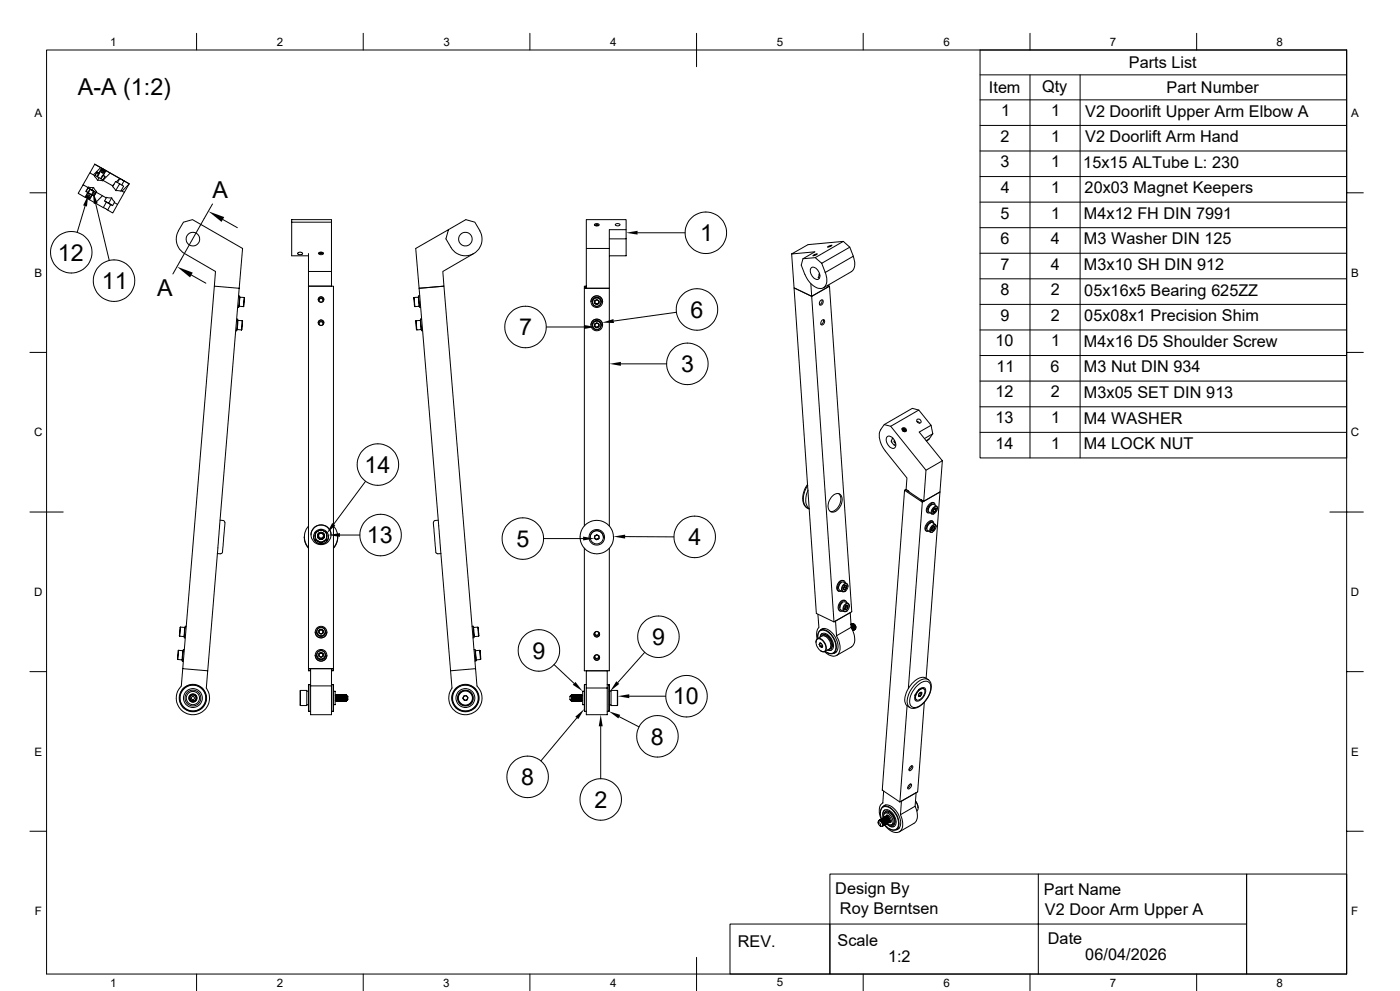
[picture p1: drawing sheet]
<svg xmlns="http://www.w3.org/2000/svg" width="420mm" height="297mm" viewBox="0 0 420 297" stroke-linecap="round" stroke-linejoin="round" font-family="sans-serif">
<g fill="none" stroke="#000" stroke-width=".3">
<path d="M14 15h390v276.9h-390zM59 10v5M109 10v5M159 10v5M209 10v10M259 10v5M309 10v5M359 10v5M404 15h-110v122.2h110M294 22.4h110M294 29.9h110M294 37.6h110"/>
<path d="M309 22.4v114.8M324 22.4v114.8M9 57.8h5M24.9 55.4l1.5 .8-.6 1.2 2.4 1.4 .7-1.2 3 1.7-.5 .9 .5 .4-.9 1.6-4.2-2.3 .8-1.4-1.3-.7-.8 1.3-2-1.1zM25 55.4l-.2 .3M25.5 59.1l1.3 .8M25.8 57.4h.1M26 59h.1M26 59l.4 .2M26 59l.7 .4M26.4 59.2l.3 .2M26.4 56.3l.7 .4-.6 1.1-.7-.4z"/>
<path d="M26.4 56.3l2.4 1.4M26.5 56.1l-.1 .1M26.5 56l1.5 .2-.4 .8M26.7 59.4h.1M26.7 58.5l-.3 .7M26.9 56.8l.2-.1 1.1 .8-1.1 1.9-.3 .1-.1-.1 .4-.7-.7-.4-.4 .7-.2-.3zM26.9 58l-.1 .1M27 51.8l-2.1 3.6M27.1 56.7l1 .6zM27.9 57.5l.6 .6M28.1 57.3l.7 .4-.6 1-.7-.4zM28.1 56.2l.9 1.2"/>
<path d="M28.2 58.7v.1M28.4 49.2l10.3 5.9M28.4 49.2h.1M28.4 49.2l2.1 1.2-.8 1.5-.6-.4-.7 1.2-1.4-.9zM28.4 52.7l-.1 .1 1 1.2M29 57.4l-.1 .2M29.1 51.6l.4 .9M29.1 51.5l.7 .4-.5 1.1-.8-.4zM29.3 53h.1M29.7 51.9h.1M29.7 53.3l-.4 .7M30.2 53.5v.1"/>
<path d="M30.2 50.2l-2.2 2.2M30.3 51.6l.6 .3M30.3 50.9h.3l-.3 .7 .6 .3 .4-.6 .2 .2-1.1 2-1.2-.7zM30.5 50.8l.9 .6M30.5 50.4l1.2 .7M30.6 50.9h.1M30.6 50.9l.3 .2M30.6 50.9l.7 .4M30.7 58.7l-2.1 2.1M30.8 52.5l.7 .4-.6 1-.7-.3zM30.9 54.1h-1.6M30.9 51.1l.4 .2"/>
<path d="M30.9 51.1l-.3 .6M30.9 52.6h.1M31.3 51.3h.1M31.7 51.1l4.2 2.4-.7 1.2-.5-.3-.8 1.4-3-1.7 .6-1.2-.6-.3zM31.9 59.3l.1-.2 1.5 .2-.9 1.6 1.2 .7M33.1 51.9l-2.2 2.1M33.5 59.3l.9 1.2M33.9 55.8l-.1 .1M34.2 55.2l-.5 .5M34.8 57.1l1.5 .1M35.2 54.7l1.3 .8M35.9 55.1l-1.2 2-.9-1.2"/>
<path d="M37.2 54.2l-1.3-.7-1 1M37.2 54.2l1.5 .9-1.4 2.6-1-.5 .8-1.4-.6-.3zM37.3 57.7l-2 3.6M38.7 55.2l-2.1 2.1M294 45.3h110M294 52.9h110M404 57.8h5M25.5 61.7l-2.3 7.9M28.7 61l4.1 17M31 62.2l1.3 .7M31.4 60.2l1.2 .7M31.9 60.6l1.3 .7"/>
<path d="M33.2 61.3l.6 .3 .5-.9 1 .6-1.5 2.5-1.5-.9zM34.4 60.5l-.1 .2M53.5 69.2l1.5-2.6 2.7-.8 15.1 8.7-1 11.9M53.6 69.2a5 5 0 0 0 1.8 6.8l9.2 5.4-.3 4.4M63.8 61.1l-11.9 21M66.8 65.8l4.4 2.4M87.5 66.6h11.9M89.4 75.8l.9-.2 .4 .2 .1 .3-1.1 .2-.4-.1zM92.5 76v9.8h6.9v-20h-11.9v10.9h5M95.5 76l.7-.4 .8 .3a.83 .83 0 0 1-1.4 .1M95.7 75.8l.1 .1M95.7 75.8h.1"/>
<path d="M95.8 75.7l.3 .2 .8-.2M95.9 75.6v.2zM95.9 75.8l.4 .1M96.3 75.6v.3M96.7 75.6l-.3 .3-.5-.1M96.7 75.6l-.4 .3M96.9 75.8l-.1 .1M96.9 75.8h.1M134.5 68.8l5.2-3 2.8 .8 1.5 2.6M143.9 69.2a5 5 0 0 1-1.8 6.8 5 5 0 0 1-6.8-1.8l-1.5-2.6 .7-2.8-9.8 5.7 1 11.9 7.5-.6-.4-4.4 9.3-5.4M175.9 74.5h6.9M178.4 67.2a.84 .84 0 0 1 1.3 .3 .84 .84 0 0 1-1.3-.3z"/>
<path d="M178.5 67.6l.4-.2 .7 .2M178.6 67.5l-.2 .1M178.6 67.5v.1M179 67.4v.3M179 67.4l-.4 .2M179 67.4l.4 .1M179.4 67.5l-.4-.1-.4 .2M179.4 67.5l.1 .1M179.4 67.5v.1M179.5 67.5l.1 .1M182.8 71.6h5M184.6 67.2a.84 .84 0 0 1 1.4 .3 .84 .84 0 0 1-1.4-.3z"/>
<path d="M187.8 71.6v-2.8h-5v5.7M187.8 68.8v-3h-11.9v20.6h6.9v-11.9M187.8 71.6v5.1h-5M191.3 69.8h14.2M237.5 76.1l4.9-2.8 10.6-1 1.9 1.8 1.1 2.7M237.5 76.1l6.9-.6-3.5 2.1-.5 1.9 1 2.7M237.5 76.1l.7 10.2 5.3 2.5-.3-3.8M243.9 76.6l1.3-.5zM248.3 74l1.3-.5zM253 72.3l-8.4 4.9-3.7 .4M254.9 74.1l-8.4 4.8M255.9 76.8a4.4 4.4 0 0 1-.2 4.4l-.3 .2"/>
<path d="M256 76.8l-8.4 4.9-1.1-2.8-1.9-1.7M294 60.6h110M294 68.2h110M294 75.9h110M57.4 82.4l4.4 2.5M71 95.6h.3l-.3 3.5h-.3M71.1 98.6l.1 .2M71.2 98.8l1.2 .1M71.4 96l1.4 .3-.4 2.6M71.4 96l-.2 2.8M71.4 96l-.1 .1M71.6 88.6l.3 .1-.3 3.4h-.3"/>
<path d="M71.6 91.7l.2 .1M71.8 91.8l1.2 .1M71.8 86.4l-9.5 114.6M71.8 86.4l-7.5-.6-9.5 114.6M72 89.1l1.4 .2-.4 2.6M72 89.1l-.2 2.7M72 89.1l-.2 .1M72.7 96.1l-.3 2.8M73.2 89.2l-.2 2.7M92.5 81.4h6.9M95.5 89.8a.85 .85 0 0 1 .8-.8 .85 .85 0 0 1 .9 .8M95.5 96.8a.85 .85 0 0 1 .8-.9 .85 .85 0 0 1 .9 .9"/>
<path d="M95.5 90v.1M95.5 97v.1M95.6 90.3a.72 .72 0 0 1 .7-1 .72 .72 0 0 1 .7 1M95.6 97.2a.72 .72 0 0 1 .7-.9 .72 .72 0 0 1 .7 .9M97 90v.1M97 97v.1M124.2 89.2l.1 2.6h1.4M124.2 89.2l.3 2.7M124.8 96.1l.1 2.7h1.4M124.8 96.1l.3 2.8M125.5 89.1l.2 2.7M125.5 89.1l-1.3 .1"/>
<path d="M125.5 89.1l.1 .1M125.9 91.7l-.2 .1M125.9 88.6l-.3 .1 .3 3.4h.3M126.1 96l.2 2.8M126.1 96l-1.3 .1M126.1 96l.1 .1M126.4 98.6l-.1 .2M126.5 95.6h-.3l.2 3.5h.3M163.9 98h11.3M175.3 86.4h7.5v71.2M175.3 86.4v71.2M175.9 86.4v-.6h-.6v.6"/>
<path d="M178.4 90.9a.69 .69 0 0 1 .3-1 .69 .69 0 0 1 1 .5 .69 .69 0 0 1-.7 .8M178.4 90.9l.6 .3M178.4 97.2v.6M178.4 97.8l.6 .4M178.4 97.2a.72 .72 0 0 1 .9-.3 .72 .72 0 0 1 .4 .9M178.4 90.9l.6 .4M178.4 97.2l.6-.4 .7 .4v.7l-.7 .3M178.4 90.8l.6 .5M178.4 90.9l.2-.9 .5-.2 .5 .3 .1 .8-.7 .4M178.4 97.2v.7l.6 .3M178.6 90.1a.58 .58 0 0 0 0 .8 .58 .58 0 0 0 .8 0 .58 .58 0 0 0 .1-.8M178.6 97.1a.58 .58 0 0 0 0 .8 .58 .58 0 0 0 .8 0 .58 .58 0 0 0 .1-.8"/>
<path d="M178.9 89.9h.2M178.9 96.9h.2M179.7 97.8l-.7 .4M179.7 90.8l-.7 .4M180.4 90.4a1.36 1.36 0 0 0-1.4-1.3 1.36 1.36 0 0 0-1.3 1.4M180.4 97.4a1.36 1.36 0 0 0-1.4-1.3 1.36 1.36 0 0 0-1.3 1.4M180.4 90.4v.1M180.4 97.4v.1M180.8 90.4a1.74 1.74 0 0 0-1.8-1.8 1.74 1.74 0 0 0-1.7 1.8M180.8 97.4a1.74 1.74 0 0 0-1.8-1.8 1.74 1.74 0 0 0-1.7 1.8M180.8 90.4h.1M180.8 97.4h.1"/>
<path d="M202.9 93.6l-18.8 2.6M238.2 86.3l5.3 2.5 4.9-2.8-.1-.5 .5 .3 6.7 97.5-5.3 3.1-5.3-2.5zM243.4 80.2a2.02 2.02 0 0 1 2.5 1.9 1.09 1.09 0 0 1-.4 1.6 1.09 1.09 0 0 1-1.5-.5 2.35 2.35 0 0 1-.6-3zM245.7 82.2l.3 .5M245.9 82.1l-.5 1.1 .4 .2M246.2 90l.2-.1a.65 .65 0 0 1 .6 .5 .65 .65 0 0 1-.3 .7 .55 .55 0 0 1-.8 .3 .55 .55 0 0 1 0-.9zM246.5 89.9a1.14 1.14 0 0 1-.6 1.4M246.6 96l.2-.2a.65 .65 0 0 1 .7 .5 .65 .65 0 0 1-.4 .8 .55 .55 0 0 1-.8 .2 .55 .55 0 0 1 0-.9zM247 95.8a1.14 1.14 0 0 1-.7 1.4M247.6 81.6a4.4 4.4 0 0 1-.3 4.4 2.77 2.77 0 0 1-3.7-.7l-1.2-1.4-.9-1.7M248.8 85.8l-5.3 3 6.7 97.6M255.4 81.4l-8.4 4.9"/>
<path d="M294 83.6h110M294 91.2h110M294 98.9h110M9 105.6h5M186.3 109.1h13.7M294 106.6h110M294 114.2h110M404 105.6h5M266.2 130.9a2.02 2.02 0 0 1 2.4 1.8 1.09 1.09 0 0 1-.3 1.6 1.09 1.09 0 0 1-1.5-.5 2.35 2.35 0 0 1-.6-2.9zM267.5 132v.5M267.8 131.3l-.1 .2a1.2 1.2 0 0 0-.1 1.2 1.2 1.2 0 0 0 1.1 .6M267.9 131.4l-.2 .1"/>
<path d="M268.2 133.3l.2 .1M268.4 132l-.1 .5 .3 .3M270.6 128.5a.78 .78 0 0 1 1.1 .8M270.6 128.9a.5 .5 0 0 1 .8-.3 .5 .5 0 0 1 0 .8M270.8 129l.4 .3M270.8 128.2a.68 .68 0 0 1 .9 .2 .68 .68 0 0 1-.2 1 .72 .72 0 0 1-.7-.4 .72 .72 0 0 1 0-.8zM271.3 128.6h-.5l-.1 .3 .3 .3M271.3 128.6l-.3 .4M271.3 128.6l.2 .3M271.3 128.7l.2 .2M271.3 128.7a.34 .34 0 0 0-.6 .1 .34 .34 0 0 0 .3 .4M271.5 128.9a.3 .3 0 0 1-.1 .4 .3 .3 0 0 1-.4-.1"/>
<path d="M271.5 128.9l-.2 .4M275 126.3l.5 .1 .3 .5M275.1 125.8a.67 .67 0 0 1 1 0 .67 .67 0 0 1-.2 1l-.6-.2zM275.3 126.3l-.1 .2M275.6 122.9l-1.9-.5-8.4 4.9M278.7 131.5l-.8 .7M279.3 127.5l-3.7-4.6-8.4 4.9M279.8 130l-.5-2.5-3.5 2 6.9 8.6M279.8 130l-2.5 1.4M279.8 130l-1 1.5-1 .6M282.7 138.1l-.7 9.3-4.9 2.8M282.7 138.1l-4.9 2.8"/>
<path d="M294 121.9h110M294 129.6h110M9 153.5h10M66 155.9l1 .1M67 156l.4 .5M67.5 156.5l-.7 9-.6 .4h-1M92.6 157.6a4.8 4.8 0 0 0 0 6.6M95.4 159.2l-.4 .2a.96 .96 0 0 0-.5 1.3M95.5 159.1l.8-.4 .8 .4M96.4 159.6l-.7 .2-.3 .3 .1 1.1 .5 .3h.6l.5-.3 .2-.6M96.8 159.9l-.6-.1 .7 .1 .4 .7M97 159.9l.3 .7"/>
<path d="M97 159.9l-.5-.3-.9 .3-.2 .8 .4 .6 .7 .1 .5-.4 .1-.6-.4-.5M97.2 159.2l.4 .2a1 1 0 0 1 .4 1.3M100.1 157.6a4.9 4.9 0 0 1 0 6.6M109.6 144.3l-9.5 12.8M130 156.5l.7 9M130.5 156l-.5 .5M131.4 155.9l-.9 .1M175.5 157.4a5 5 0 0 1 7.5 .5 5 5 0 0 1-1.4 7.4l-1.1 .5-1.2 .2-2.3-.4-1.8-1.4-1-2a5.3 5.3 0 0 1 1.3-4.8zM242.2 145.2l-.9 1.8-.5 2.5 .5 1.8 .5 .7 .9 .6M242.3 145.5a5.6 5.6 0 0 0-.6 6.3l.7 .5M242.4 146.9a4.7 4.7 0 0 0 .4 5.6M249.8 148.6a1.6 1.6 0 0 1 2-.6 1.6 1.6 0 0 1 .8 2 3.5 3.5 0 0 1-3.2 3.5 2.7 2.7 0 0 1-.3-4.1z"/>
<path d="M251.6 148a3.6 3.6 0 0 1-1.6 5.2l-1 .1M271.8 146.7l-.4 .2M271.8 146.7l.8 .6M271.8 146.7l.3-3.4-6.6-8.3a6.3 6.3 0 0 1-1.3-6.3l1.1-1.4 1.9 .5 10.6 13.1-.7 9.3-.8-.4M272.2 146.9l4.6 3.1M272.5 147.2h.1M276.7 150.5l-5.3-3.6-6.7 89.9 5.3 3.6 5.3-3.1 2-26.8M276.7 150.5l5.3-3.1-4.2 55.9M276.7 150.5l-4.2 55.8M277.7 159l.2 .2M278.4 152.8v.2M279.1 156.7a2.29 2.29 0 0 0-1.1 1.7"/>
<path d="M279.2 156.6l-.1 .1M279.5 159l-.1-.3 .5 .3M279.5 159h.4M279.6 151.2a1.79 1.79 0 0 0-1.1 1.6M279.8 157.6a.55 .55 0 0 1 .8-.2 .55 .55 0 0 1 .2 .8 1.25 1.25 0 0 1-1.7 1.1v-.7zM279.9 156.3a1.79 1.79 0 0 0-2.3 1.4l-.1 .7 .2 .6M279.9 157.9l-.4 .6 .3-.5M279.9 158.1l.5 .4M279.9 153.5h.4M279.9 153.5v-.3l.4 .3M280 157.8l.4 .1M280.1 156.9a.76 .76 0 0 0-.6-.7 .76 .76 0 0 0-.9 .5 1.69 1.69 0 0 0-.5 2.6l.5-.1"/>
<path d="M280.2 152.5l-.3 .5M280.2 152.1a.55 .55 0 0 1 .8-.2 .55 .55 0 0 1 .2 .8 1.25 1.25 0 0 1-1.6 1.1v-.6zM280.2 152.6l.6 .4M280.3 150.8a1.79 1.79 0 0 0-2.3 1.5l-.1 .9 .4 .5M280.3 152.5l-.4 .5M280.4 158.5l-.5 .5M280.4 157.9a.86 .86 0 0 0-.9 1.1M280.4 157.9v.6M280.4 157.9v.6l-.5 .5M280.5 152.4h.3M280.5 151.4a.76 .76 0 0 0-.6-.7 .76 .76 0 0 0-.8 .5 1.69 1.69 0 0 0-.6 2.6l.5-.1M280.7 157.2l-1-.6a1.69 1.69 0 0 0-1.5 2.3l.9 .6"/>
<path d="M280.8 153l-.5 .5M280.8 152.4a.86 .86 0 0 0-.9 1.1M280.8 152.4v.6M280.8 152.4v.6l-.5 .5M280.8 157.8a.6 .6 0 0 0-.4-.7 .6 .6 0 0 0-.7 .4 1.42 1.42 0 0 0-.5 2.1l.5-.1M281.1 151.8l-.9-.6a1.69 1.69 0 0 0-1.6 2.3l.9 .6M281.3 152.4a.6 .6 0 0 0-.5-.7 .6 .6 0 0 0-.7 .3 1.42 1.42 0 0 0-.4 2.1l.5-.1M398.9 153.5h10.1M91.3 160.9l.2 1.7 1 1.7M93.3 160.3a3 3 0 0 1 3-2.9 3 3 0 0 1 3 2.9M94 160.8a2.26 2.26 0 0 0 2.3 2.3 2.26 2.26 0 0 0 2.3-2.3M94.5 161.7l1.8 1.1"/>
<path d="M94.5 160.7v.4a1.22 1.22 0 0 0 1.1 1.2l.2 .1a1.3 1.3 0 0 0 1.6-.4h.1a1 1 0 0 0 .5-1.3M94.5 160.7l.5-1.2 1-.6 1.3 .3 .6 .7 .1 .8M94.6 160.7a1.74 1.74 0 0 0 1.7 1.7 1.74 1.74 0 0 0 1.7-1.7M95.2 160.6a1.06 1.06 0 0 1 1.1-1 1.06 1.06 0 0 1 1.1 1M95.3 160.6l.2 .6 .6 .4 .8-.2 .4-.8M95.3 160.6l.2 .6 .6 .4 .9-.2 .3-.8M95.3 160.6h.1M95.3 160.6v.1M96.3 162.7v.1M97.3 160.6l-.2 .6-.7 .4-.8-.3-.3-.7M97.3 160.6l-.2 .7-.7 .3-.8-.2-.3-.5M97.3 160.6h.1"/>
<path d="M98 161.7v.2l-1.7 .9M101.3 160.9l-.3 1.7-1 1.7M102 160.4h5.9M130.8 165.5l.5 .4h1M163.1 161.4h11.8M175.3 164.3v36.7h7.5v-36.7M177 161h.1M178.4 161.4l.6 .3M178.4 161.4l.6 .4M178.4 161.3l.6 .4 .7-.4M179 160.3l.7 .4v.7M179 160.4a.68 .68 0 0 1 .7 1"/>
<path d="M179 160.4a.68 .68 0 0 0-.6 1M179 160.3l-.6 .4v.7M179 161.7v.1M179.7 161.4l-.7 .3M179.7 161.4l-.7 .4M181.1 161a2.03 2.03 0 0 0-2-1.9 2.03 2.03 0 0 0-2.1 1.9M187.5 160.8l14.6 .1M252.2 174.7l-.6 .9-.1 .5M252.3 174.6l-.1 .1M253.2 175.3a.73 .73 0 0 1 1-.2 .73 .73 0 0 1 .1 1.1 .96 .96 0 0 1-.6 .9 .96 .96 0 0 1-1-.1v-.9zM253.2 174.1a1.92 1.92 0 0 0-2.1 2.7l.6 .4M253.4 175.6l-.3 .7a.31 .31 0 0 0 0 .4 .31 .31 0 0 0 .4 0l.5-.5"/>
<path d="M253.4 175.6h.1M253.4 179.9l.2 .1M253.4 175.9l.6 .3M253.4 175.6l-.4 .9 .5 .3M253.4 179.9a1.95 1.95 0 0 0-1.7 1.1 1.95 1.95 0 0 0 .2 2l.2 .2M253.4 175.6l-.2 .2a.58 .58 0 0 0-.2 .6 .58 .58 0 0 0 .4 .4l.1-.1M253.4 175.6h.5M253.4 175.6h-.1M253.6 174.7a.92 .92 0 0 0-.8-.7 .92 .92 0 0 0-.9 .5 1.6 1.6 0 0 0 0 2.7h.5M253.9 175.6v.6M253.9 176.2l-.4 .5M253.9 175.6l.1 .6"/>
<path d="M254 174.9l-.9-.4a1.52 1.52 0 0 0-1.3 .8 1.52 1.52 0 0 0 .1 1.6l.9 .5M254.4 175.7h.1M254.4 175.7a.79 .79 0 0 0-.7-.9 .79 .79 0 0 0-.9 .6 1.1 1.1 0 0 0-.4 1.1 1.1 1.1 0 0 0 .8 .9l.5-.3M53.6 194.9l-.3 2.6 1.3 .3M53.6 194.9l-.3 2.8M53.6 194.9l1.3 .1M54.1 188l-.3 2.5 1.4 .3M54.1 188l-.2 2.7M54.1 188h1.3M54.7 197.7l-.1 .1M54.9 195l-.3 2.8M54.9 195v.2"/>
<path d="M55.3 194.7l-.3-.1-.2 2.3-.1 1.3h.3M55.3 190.7l-.1 .1M55.4 188l-.2 2.8M55.4 188l.1 .2M55.9 187.7h-.4l-.2 3.5h.3M94.5 189.4a1.78 1.78 0 0 0 1.8 1.8 1.78 1.78 0 0 0 1.8-1.8M94.5 196.4h.1M94.6 196.4a1.74 1.74 0 0 0 1.7 1.8 1.74 1.74 0 0 0 1.7-1.8M94.9 189.3a1.38 1.38 0 0 0 1.4 1.5 1.38 1.38 0 0 0 1.4-1.5M94.9 196.3a1.38 1.38 0 0 0 1.4 1.4 1.38 1.38 0 0 0 1.4-1.4M95.8 189.7a.58 .58 0 0 1 .1-.8 .58 .58 0 0 1 .8 0 .58 .58 0 0 1 .1 .8M96 195.8l-.3 .2"/>
<path d="M96 195.8l-.3 .4 .1 .5M96 195.8h.6M96.2 189.9h.2M96.2 196.9h.2M96.3 188.6a.7 .7 0 0 1 .7 .9 .7 .7 0 0 1-1 .5 .7 .7 0 0 1-.3-1M96.3 188.6l-.6 .4M96.3 188.6l.6 .4M96.3 195.5l.3 .3M96.3 195.6l-.3 .2M96.6 195.8l.3 .4-.1 .5M96.6 195.8l.3 .2M98 196.4h.1"/>
<path d="M141.6 187.7h.3l.3 3.5h-.3M142.1 188h1.4l.1 2.7M142.1 188l.2 2.8M142.1 188l-.2 .2M142.2 190.7l.1 .1M142.2 194.7l.3-.1 .2 2.3 .1 1.3h-.3M142.6 195l1.3-.1 .2 .2v2.6M142.6 195l.3 2.8M142.6 195l-.1 .2M142.7 197.7l.2 .1M143.3 188l.3 2.7M143.6 190.7l-1.3 .1"/>
<path d="M143.9 194.9l.2 2.8M144.1 197.7l-1.2 .1M166.2 199.2l6 5.6M178.2 190a.85 .85 0 0 0 .8 .9 .85 .85 0 0 0 .9-.9M178.2 197a.85 .85 0 0 0 .8 .9 .85 .85 0 0 0 .9-.9M178.3 189.7v.1M178.3 196.7v.1M178.4 189.6a.72 .72 0 0 0 .6 .9 .72 .72 0 0 0 .7-.9M178.4 196.6a.72 .72 0 0 0 .6 .9 .72 .72 0 0 0 .7-.9M179.8 189.7v.1M179.8 196.7v.1M193.4 195.5l-8.1 9.1"/>
<path d="M244.8 192.5a1.02 1.02 0 0 1 .6-1.2 1.02 1.02 0 0 1 1.2 .4 2.65 2.65 0 0 1 .8 3.6l-.5 .1-.6-.3M245.2 191.6a2.15 2.15 0 0 1 2.5 1.9 1.07 1.07 0 0 1 0 1.4 1.07 1.07 0 0 1-1.3 .3 2.68 2.68 0 0 1-1.2-3.6zM245.3 190.7a1.79 1.79 0 0 1 1.1-1.9 1.79 1.79 0 0 1 2.1 .6 5.4 5.4 0 0 1 2.1 5.8 1.76 1.76 0 0 1-2.6 .3M245.3 191.3a1.84 1.84 0 0 1 .8-2.3 1.84 1.84 0 0 1 2.4 .5 5.1 5.1 0 0 1 1.9 5.7 1.84 1.84 0 0 1-2.8 0M245.4 184.1l.3 3.9a3.7 3.7 0 0 0-.5 3.5M245.7 193.1l.3 .7M245.8 192.9a.72 .72 0 0 1 .8 .3 .72 .72 0 0 1 0 .8l-.6-.4zM246 189a1.96 1.96 0 0 1 3 .1 5.6 5.6 0 0 1 2.1 5.9l-.5 .6-.7 .2M246 190.9a1.31 1.31 0 0 1 1.1-1.2 1.31 1.31 0 0 1 1.4 .7 3.6 3.6 0 0 1 1.3 4.1l-.5 .4-1.1-.1M246.3 192.8l-.3-.1-.3 .4M246.3 192.8l-.6 .3M246.6 190.6a2.49 2.49 0 0 1 2.6 2.5l-.1 1-.3 .4a1.29 1.29 0 0 0 .8-2 2.56 2.56 0 0 0-2.7-2.2l-1.7 1.1"/>
<path d="M246.6 189.9l-.5 1M246.7 193.4l-.7 .4M246.8 193.6l-.3 .4-.5-.2M246.8 190.3a2.66 2.66 0 0 1 2.9 3l-.4 1.1M247 188.3l-.9 .5M247.3 190.5a2.62 2.62 0 0 1 1.9 3.4M248.3 194.8h1.2M248.8 194.5l-1.3 .8M251 190.6a4.9 4.9 0 0 1 .2 5.7 2.88 2.88 0 0 1-3.8-1M251 195.3l-.9 .5M251.9 182v.1M252.6 180.7l-.4 .6-.2 .7"/>
<path d="M252.6 180.6h.1M253.6 181.3a.73 .73 0 0 1 1-.2 .73 .73 0 0 1 .1 1.1 .96 .96 0 0 1-.5 .9 .96 .96 0 0 1-1.1-.2v-.8zM253.8 181.6l-.4 .8M253.8 181.5v.4l-.4 .6 .6 .2M253.8 181.9l.5 .3M253.9 181.5a.4 .4 0 0 1 .5 .1 .4 .4 0 0 1-.1 .6M253.9 181.5l-.2 .2a.58 .58 0 0 0-.3 .6 .58 .58 0 0 0 .4 .5l.2-.1M253.9 181.5h.4v.7M253.9 181.5l-.2 .1M254 180.7a.92 .92 0 0 0-.8-.7 .92 .92 0 0 0-.9 .5 1.6 1.6 0 0 0 0 2.7l.6-.1M254.1 183v.1M254.3 182.2l-.3 .5h-.5l-.1-.4"/>
<path d="M254.3 182.2l-.3 .5M254.4 180.8l-.9-.4a1.52 1.52 0 0 0-1.4 .8 1.52 1.52 0 0 0 .2 1.6l.9 .5M254.8 181.7a.8 .8 0 0 0-.6-.9 .8 .8 0 0 0-1 .6 1.1 1.1 0 0 0-.4 1.1 1.1 1.1 0 0 0 .8 .8l.5-.2M255.3 187.2l.8 .8 .1 .6-.2 .3M255.3 187.1l.5 .1 .4 .4 .3 .7-.2 .5M255.3 187l.5-.1 .7 .6 .2 .8-.3 .4M255.3 187.1l.6 .2 .4 .5 .2 .7-.3 .3M255.3 187.2l.6 .4 .3 .6v.5l-.3 .3M255.4 187.5l.5 .6v.9M255.4 187.5l.5 .7v.8M255.4 188l.3 .6M255.4 188l-.3-4.4-4.4 2.5 .3 4.4"/>
<path d="M255.4 188l-4.4 2.5M255.4 188a5.5 5.5 0 0 1 .5 5.4l-.5 .5M255.4 187l.4-.1 .7 .5 .2 .6-.2 .6M255.4 193.9l-4.4 2.5M255.6 187.7l.3 .6M255.7 188.4l-.3-.5 .3 .8M255.7 186.9l.8 .4 .2 .8M255.8 187.5l.4 .7M256 188.9h.1M256.1 187.4l.3 .6M256.1 187l.3 .2M256.3 187.3l.4 .6"/>
<path d="M256.4 187.2l.3 .6M256.4 188.7h.1M256.8 187.7v.3M9 201.3h5M54.8 200.4l-.4 5.2M54.8 200.4l7.5 .6-.4 5.2a5 5 0 0 1-.8 6.9 5 5 0 0 1-7-.6 5 5 0 0 1 .3-6.9M56.9 209.4l.5 .5h.7h-.5M56.9 209.4a.99 .99 0 0 1 1-1.2 .99 .99 0 0 1 .9 1.3 .99 .99 0 0 1-1.5 .5M56.9 209.4l.4 .6M57.5 209.9a.85 .85 0 0 1-.2-1.2 .85 .85 0 0 1 1.2-.2 .85 .85 0 0 1 .1 1.2 .92 .92 0 0 1-1.3 .3M90.1 206.9h1.9v4.6l-2-.2zM90.1 206.9v4.6"/>
<path d="M92 211.2h.5M92 207.2h.5M92.5 200.4v-114.6h7.5v114.6M92.7 205.2v8M92.7 213.2h.5M93.2 205.2l-.7 .1 .2 7.9M93.2 200.4v.6M93.2 201h-.7v-.6h7.5v.6h-.6M93.2 200.4h6.2v13.8h-6.2zM93.2 205.6h6.2M99.4 213.2h.5M99.4 205.2h.5"/>
<path d="M99.4 200.4v.6M99.9 205.2v8M100 207.2h.5v4h-.5M100.5 208.4h.3v1.6M100.5 210h.3M100.8 208.4h.1M100.8 208.9v1.2M100.8 208.4l.1 1.6M100.8 208.6l.1 1.4M100.8 210v.1M100.9 210h.1M100.9 210l-.1 .1"/>
<path d="M100.9 208.2v.2M100.9 208.2l.2 2M100.9 208.4l.1 1.8M100.9 208.2l-.1 .1M100.9 208.2l.1 .2M100.9 210l.1 .2M101 208.4l.2 1.6M101 208.4h.1M101 210.2h.1M101.1 208.4l.2 1.6M101.2 208.2l.2 2M101.2 210h.1"/>
<path d="M101.2 208.2h.1M101.2 210l-.1 .2M101.2 208.2l-.1 .2M101.3 208.2l.1 2M101.3 208.2l.1 .2M101.3 210l.1 .2M101.4 208.4l.2 1.6M101.4 208.4h.1M101.4 210.2h.1M101.6 208.2l.2 2M101.6 210h.1M101.6 208.2h.1"/>
<path d="M101.6 210l-.2 .2M101.6 208.2l-.2 .2M101.6 210l.1 .2M101.6 208.2l.2 .2M101.8 208.4l.2 1.6M101.8 208.4l.1 1.6M101.9 208.2l.2 2M101.9 210h.1M101.9 208.2h.1M101.9 210l-.1 .2M101.9 208.2l-.1 .2M102 208.2l.2 2"/>
<path d="M102 210l.1 .2M102 208.2l.1 .2M102.1 208.4l.2 1.6M102.1 208.4h.1M102.1 210.2h.1M102.2 208.4l.1 1.6M102.3 208.2l.1 2M102.3 210h.1M102.3 208.2h.1M102.3 210l-.1 .2M102.3 208.2l-.1 .2M102.3 208.2l.2 2"/>
<path d="M102.3 208.2l.1 .2M102.3 210l.1 .2M102.4 208.4l.2 1.6M102.4 208.4h.1M102.4 210.2h.1M102.5 208.4l.2 1.6M102.6 208.2l.2 2M102.6 210h.1M102.6 208.2h.1M102.6 210l-.1 .2M102.6 208.2l-.1 .2M102.7 208.2l.1 2 .2-.2"/>
<path d="M102.7 208.2l.1 .2M102.7 210l.1 .2M102.8 208.4h.1M102.8 210.2h.1M102.8 208.4l.2 1.6M103 208.2l.2 2M103 208.2l-.2 .2M103 210h.1M103 208.2h.1M103 210l.2 .2M103 208.2l.2 .2M103.2 208.4l.1 1.6"/>
<path d="M103.2 208.4h.1M103.2 210.2h.1M103.2 208.4l.2 1.6M103.3 208.2l.2 2M103.3 210h.1M103.3 208.2h.1M103.3 210l-.1 .2M103.3 208.2l-.1 .2M103.4 208.2l.1 2M103.4 210l.1 .2M103.4 208.2l.1 .2M103.5 208.4l.2 1.6"/>
<path d="M103.5 208.4h.1M103.5 210.2h.1M103.7 208.2l.1 1.8M103.7 210h.1M103.7 208.2h.1M103.7 210l-.2 .2M103.7 208.2l-.2 .2M103.7 208.2l.1 1.2M103.7 208.2l.1 .2M103.7 210l.1 .2M103.8 210v.2M103.8 209.4l.2 .6"/>
<path d="M103.8 209.4v.6M103.8 208.4l.2 1.6M103.8 208.4h.1M103.9 208.4l.2 1.5M103.9 208.3l.2 1.6M103.9 208.3v.1M104 208.3l.4 .4v1l-.6 .5M104 210h.1M104.1 209.9v.1M135.2 201l7.5-.6 .4 5.2M135.2 201l.4 5.2a5 5 0 0 0 .8 6.9 5 5 0 0 0 6.9-.6 5 5 0 0 0-.2-6.9M138.9 209.3l.4 .5"/>
<path d="M139.9 208.6a.69 .69 0 0 0-1 .7M139.9 208.6a.71 .71 0 0 1 .1 1.2M140 208.5l-.8 .1-.3 .7M140 208.5l.3 .6-.3 .7M140 209.8h-.7M142.7 200.4l-9.5-114.6-7.5 .6 9.5 114.6M171.3 210h.1M171.4 208.3l-.4 .4v1l.5 .5M171.4 208.3l.1 1.9M171.4 208.3v.1M171.4 208.4l.2 1.6M171.4 208.4h.1"/>
<path d="M171.5 208.4l.2 1.6M171.6 208.2l.2 2M171.6 210h.1M171.6 208.2h.1M171.6 208.2l-.1 .2M171.6 210l-.1 .2M171.7 208.2l.1 2M171.7 208.2l.1 .2M171.7 210l.1 .2M171.8 208.4l.2 1.6M171.8 208.4h.1M171.8 210.2h.1"/>
<path d="M172 208.2l.1 2M172 210h.1M172 208.2h.1M172 208.2l-.2 .2M172 210l-.2 .2M172 208.2l.2 2M172 208.2l.1 .2M172 210l.1 .2M172.1 208.4l.2 1.6M172.1 208.4h.1M172.1 210.2h.1M172.2 208.4l.1 1.6"/>
<path d="M172.3 208.2l.2 2M172.3 208.2h.1M172.3 208.2l-.1 .2M172.3 208.2l.3 2M172.3 210l.2 .2M172.3 210l-.1 .2M172.4 208.2l.1 .2M172.5 208.4l.2 1.6M172.5 208.4h.1M172.5 210.2h.1M172.6 208.4l.1 1.6M172.7 208.2l.1 2"/>
<path d="M172.7 210h.1M172.7 208.2h.1M172.7 208.2l-.1 .2M172.7 210l-.1 .2M172.7 208.2l.2 2M172.7 210l.1 .2M172.7 208.2l.1 .2M172.8 208.4l.2 1.6M172.8 208.4h.1M172.8 210.2h.1M172.9 208.4l.2 1.6M173 208.2l.2 2"/>
<path d="M173 210h.1M173 208.2h.1M173 208.2l-.1 .2M173 210l-.1 .2M173.1 208.2l.1 2M173.1 208.2l.1 .2M173.1 210l.1 .2M173.1 215.1l-10.8 12.9M173.2 208.4l.2 1.6M173.2 208.4h.1M173.2 210.2h.1M173.4 208.2l.1 2"/>
<path d="M173.4 210h.1M173.4 208.2h.1M173.4 208.2l-.2 .2M173.4 210l-.2 .2M173.4 208.2l.2 2 .1-.2M173.4 210l.1 .2M173.4 208.2l.2 .2M173.5 210.2h.1M173.6 208.4l.1 1.6M173.6 208.4l.1-.2 .2 2M173.6 208.4h.1M173.7 210h.1"/>
<path d="M173.7 208.2h.1M173.7 210l.2 .2M173.8 208.2l.1 2M173.8 208.2l.1 .2M173.9 208.4l.2 1.6M173.9 208.4h.1M173.9 210.2h.1M174.1 208.2l.1 2M174.1 210h.1M174.1 208.2h.1M174.1 208.2l-.2 .2M174.1 210l-.2 .2"/>
<path d="M174.1 208.2l.2 2M174.1 210l.1 .2M174.1 208.2l.1 .2M174.2 208.4l.2 1.6M174.2 208.4h.1M174.2 210.2h.1M174.3 208.4l.2 1.6M174.4 208.2l.2 .3M174.4 208.2l.1 1.9M174.4 210h.1M174.4 208.2h.1M174.4 208.2l-.1 .2"/>
<path d="M174.4 210l-.1 .2M174.5 210v.1M174.5 208.3l.1 .1M174.6 208.5v1.5M174.6 210h.2M174.6 208.4h.1M174.6 210l-.1 .1M174.8 208.4l-.2 .1M175.3 207.2h-.5v4h.5M175.4 205.2v8M175.4 213.2h.5M175.4 205.2h.5"/>
<path d="M175.9 201v13.2h6.3v-8M175.9 206.2h6.3M180.2 217.7v15.7M182.2 205.2h.5M182.2 201v5.2M182.7 205.2v8M182.7 205.2l.1 7.9-.6 .1M182.8 211.2h.5M182.8 207.2h.5M183.3 206.9l2 .2-.1 4.4h-1.9zM185.2 206.9v4.6M185.8 214.8l5.9 3"/>
<path d="M188.8 208.7h10.9M272.1 211.5l-2.1 28.9M273.6 204.9a3.7 3.7 0 0 1 4.1-1.7l1.2 .9 .5 1.1-.2 1.8-.5 1.4-1.2 1.8-1.4 1.4-1.7 .7-1.4-.2a2.62 2.62 0 0 1-1.3-3.9l.7-1.7zM274.5 208.4h.1M274.5 208.3h.1M274.6 208.2v.8M274.9 209.7v.1M274.9 205.7a3.4 3.4 0 0 1 3.5-1.4 2.67 2.67 0 0 1 .5 3.4 6.1 6.1 0 0 1-4.8 4.3 2.07 2.07 0 0 1-1.1-2.9l.7-1.8zM275.3 207.1a1.41 1.41 0 0 1 2.4-.5 3.3 3.3 0 0 1-2.7 3.5 1.52 1.52 0 0 1-.2-2.3zM275.5 207.2a1.09 1.09 0 0 1 .9-.8 1.09 1.09 0 0 1 1.1 .5 2.63 2.63 0 0 1-2.5 2.9 1.91 1.91 0 0 1 .5-2.6zM275.5 208.4l.1 .2M275.5 208.4l.5 .3"/>
<path d="M275.6 208.6l.4 .1M275.6 208.7h.4M275.6 208.1a.57 .57 0 0 1 1-.4l-.1 .5M275.6 208.1v.6M275.7 206.6h.1M275.9 207.7l-.3 .4M275.9 207.7l.5 .4M276.1 207.5a.23 .23 0 0 1 .4 .1 .23 .23 0 0 1-.1 .3v.2M276.3 206.4l-.7 .3M276.4 208.1l-.4 .6M276.5 208.2l-.5 .5M277.2 206.4a2.4 2.4 0 0 0-2.3 3.3"/>
<path d="M278.5 203.7a3.7 3.7 0 0 0-4.2 1.7 6.5 6.5 0 0 0-1.9 6.1l.5 .5M404 201.3h5M265.1 237.1l-.3 3.5M272.9 235.1l.3-.1a.87 .87 0 0 1 0 .9 .87 .87 0 0 1-.9 .4l.1-.6zM273.1 234.9l-.3 .8-.6 .5M273.1 229.8l.5-.3a.87 .87 0 0 1 0 1 .87 .87 0 0 1-.9 .3zM273.5 229.5l-.2 .8-.6 .4M9 249.1h5M263.4 246.8l.3-.8 .8 .5 .3 .9-.2 .2-.6-.1 .2 .1M263.5 246.4l.3-.6 .7 .3 .5 .9-.1 .5-.2 .1M263.5 246.6a.5 .5 0 0 1 .5 .2 .5 .5 0 0 1 0 .6l-.4-.3zM263.7 245.9h.6l.5 .4 .2 .7-.2 .5"/>
<path d="M263.8 247.4l.4 .1M263.9 245.8l.5-.1 .6 .6 .3 .8-.3 .3M263.9 245.7h.4l.6 .3 .4 .9-.2 .5M264.1 243.5v.2M264.1 243.6a1.79 1.79 0 0 1 1.1-2 1.79 1.79 0 0 1 2.1 .6 5.4 5.4 0 0 1 2.1 5.9 1.76 1.76 0 0 1-2.6 .3M264.1 245.7l.6-.1 .6 .5 .2 .8-.3 .4M264.2 246.1l.6 1M264.2 245.6h.1M264.6 245.4l.4-.2 .7 .5 .3 .6v.5l-.3 .2M264.6 246.2l.4 .6M264.7 245.3l.4-.1 .7 .6 .2 .5-.2 .7M264.8 240.6h.1"/>
<path d="M264.8 241.9a1.96 1.96 0 0 1 3 .1 5.6 5.6 0 0 1 2.1 5.9l-.5 .6-.7 .2M264.8 245.2l.5-.1 .8 .6 .1 .9-.3 .2a1.67 1.67 0 0 0 2.7 .6 3.7 3.7 0 0 0-2.7-4.7 1.64 1.64 0 0 0-.9 2.5h.6l.4 .5 .3 .5-.2 .6M264.8 240.6a3.8 3.8 0 0 0-.4 4.9l.6-.1 .6 .7 .2 .7-.3 .3M264.9 246l.3 .6M265.1 245.9l.4 .6M265.2 244.1a1.07 1.07 0 0 1 .8-1 1.07 1.07 0 0 1 1.2 .4 2.87 2.87 0 0 1 .9 3.8l-1.1-.1M265.2 245h.5l.6 .5 .2 .6-.2 .6M265.2 245h.1M265.3 244.9h.6l.6 .5 .2 .9-.3 .3M265.4 245.7l.3 .6M265.4 244.9h.6l.5 .5 .3 .6-.2 .5M265.4 242.7a1.98 1.98 0 0 0-.4 2.4"/>
<path d="M265.6 247.1h.1M265.6 244.8h.7M265.6 247.1l.2-.7-.3-.6-.6-.4h-.4a2.74 2.74 0 0 1 .7-3.6 4.7 4.7 0 0 1 4.3 4.5 1.77 1.77 0 0 1-2 2.4l-.8-.4-1.3-1.1M265.6 245.6l.4 .6M265.6 243.2a2.66 2.66 0 0 1 2.9 3l-.1 .6-.4 .5M265.6 244.9a.76 .76 0 0 1 .9-.6 .76 .76 0 0 1 .6 .8l.2 1.2-.3 .2h-.4M265.7 244.7h.1M265.7 244.7l.6 .1M265.8 241.2l-.9 .5M265.8 243.5l-.3 .2M265.9 243.5a2.43 2.43 0 0 1 2.1 3.3l-.5 .4M265.9 245.4l.3 .6"/>
<path d="M266 246.8a1.9 1.9 0 0 0 2.3 .8M266.1 244.3l-.2 .4M266.1 246.8h.1M266.1 245.3l.4 .6M266.2 244.3l-.2 .4M266.2 246.7l.3-.2-.3-1.1-.6-.4-.5 .1a1.04 1.04 0 0 1 .4-1.4 1.04 1.04 0 0 1 1.5 .5 2.29 2.29 0 0 1 .5 2.9l-.5 .2-.9-.5M266.2 244.8h.1M266.3 244.8l.4 .4M266.3 244.8l.6 .7 .1 .5-.3 .3M266.4 245.2l.3 .6M266.5 244.4l-.3 .2M266.6 246.5h.1"/>
<path d="M266.7 245.2l.3 .8M266.7 244.6l-.6 .1M266.8 246.3l.5 .1M266.9 246.2l.4 .1M267.3 245.7l-.4 .4M267.3 246h-.3M269.8 248.2l-.9 .5M270.1 244.2a4.2 4.2 0 0 1-.2 5.1 3.8 3.8 0 0 1-4.6-2.1l.3-.4-.3-.8-.6-.5-.5 .1M270.4 240.1l4.4-2.5-.3 4-4.4 2.6zM274.5 241.6a4.1 4.1 0 0 1-.3 5.2l-4.4 2.5M274.6 240.1l.6 .9 .2 1.1M274.7 240.1a2.54 2.54 0 0 1 .4 3"/>
<path d="M404 249.1h5M219 276.9h30v15h-30zM249 262h125v29.9h-125zM249 276.9h125M311.5 262v29.9M374 262h30v29.9h-30zM59 291.9v5M109 291.9v5M159 291.9v5M209 286.9v10M259 291.9v5M309 291.9v5"/>
<path d="M359 291.9v5"/>
<circle cx="21.4" cy="75.6" r="6.2"/>
<circle cx="57.9" cy="71.7" r="2.04"/>
<circle cx="139.6" cy="71.7" r="2.04"/>
<circle cx="211.8" cy="69.8" r="6.2"/>
<circle cx="34.2" cy="84.1" r="6.2"/>
<circle cx="96.3" cy="89.8" r=".85"/>
<circle cx="96.3" cy="96.7" r=".85"/>
<circle cx="96.3" cy="97" r=".55"/>
<circle cx="96.3" cy="90" r=".55"/>
<circle cx="157.7" cy="98" r="6.2"/>
<circle cx="179" cy="97.5" r="1.36"/>
<circle cx="179" cy="90.5" r="1.36"/>
<circle cx="179" cy="90.4" r="1.74"/>
<circle cx="179" cy="97.4" r="1.74"/>
<circle cx="179" cy="90.6" r="1.22"/>
<circle cx="179" cy="97.5" r="1.22"/>
<circle cx="209.1" cy="92.8" r="6.2"/>
<circle cx="206.2" cy="109.1" r="6.2"/>
<circle cx="113.4" cy="139.2" r="6.2"/>
<circle cx="96.3" cy="160.5" r=".72"/>
<circle cx="96.3" cy="160.6" r="1.06"/>
<circle cx="96.3" cy="160.3" r="2.99"/>
<circle cx="96.3" cy="160.8" r="2.21"/>
<circle cx="114.2" cy="160.4" r="6.2"/>
<circle cx="156.9" cy="161.4" r="6.2"/>
<circle cx="179" cy="161" r="2.34"/>
<circle cx="179" cy="161" r="1.98"/>
<circle cx="208.4" cy="160.9" r="6.2"/>
<circle cx="96.3" cy="196.2" r=".71"/>
<circle cx="96.3" cy="196.3" r="1.36"/>
<circle cx="96.3" cy="189.3" r="1.36"/>
<circle cx="96.3" cy="189.3" r=".68"/>
<circle cx="96.3" cy="189.4" r="1.74"/>
<circle cx="96.3" cy="196.4" r="1.74"/>
<circle cx="96.3" cy="196.3" r=".71"/>
<circle cx="96.3" cy="189.3" r="1.22"/>
<circle cx="96.3" cy="196.3" r="1.22"/>
<circle cx="161.7" cy="194.9" r="6.2"/>
<circle cx="179" cy="197.1" r=".85"/>
<circle cx="179" cy="190.1" r=".85"/>
<circle cx="179" cy="196.8" r=".55"/>
<circle cx="179" cy="189.8" r=".55"/>
<circle cx="197.5" cy="190.8" r="6.2"/>
<circle cx="57.9" cy="209.2" r=".47"/>
<circle cx="57.9" cy="209.2" r="2.83"/>
<circle cx="57.9" cy="209.2" r="1.98"/>
<circle cx="57.9" cy="209.2" r="3.8"/>
<circle cx="57.9" cy="209.2" r="4"/>
<circle cx="57.9" cy="209.2" r="1.15"/>
<circle cx="57.9" cy="209.2" r="2.38"/>
<circle cx="57.9" cy="209.2" r="1.22"/>
<circle cx="57.9" cy="209.2" r="4.1"/>
<circle cx="139.6" cy="209.2" r="4.1"/>
<circle cx="139.6" cy="209.2" r="2.38"/>
<circle cx="139.6" cy="209.2" r="4"/>
<circle cx="139.6" cy="209.2" r="3.8"/>
<circle cx="139.6" cy="209.2" r="2.24"/>
<circle cx="139.6" cy="209.2" r="2.11"/>
<circle cx="139.6" cy="209.2" r="2.83"/>
<circle cx="206" cy="208.7" r="6.2"/>
<circle cx="158.3" cy="232.8" r="6.2"/>
<circle cx="180.2" cy="239.6" r="6.2"/>
<circle cx="197.2" cy="220.7" r="6.2"/>
</g>
<g fill="#000">
<path d="M26.5 58.4l-.4 3.5-1.2-.3zM27.9 57.6l1.4 3.3-1.1 .2zM62.5 63.3l4.8 1.8-.8 1.4zM187.8 69.8l3.5-.6v1.1zM53.1 79.9l4.7 1.8-.8 1.4zM175.2 97.4l3.5 .6-3.5 .6zM180.6 96.7l3.4-1.1 .2 1.2zM182.8 109.1l3.5-.6v1.1zM99.7 156.8l.9 .6-2.6 2.5zM98.5 160.4l3.5-.6v1.1zM174.9 160.8l3.5 .6-3.5 .6zM184 160.8l3.5-.6v1.2z"/>
<path d="M172.6 214.8l2.7-2.3-1.8 3zM172.6 204.4l2.2 2.8-3-2zM180.2 214.2l.6 3.5h-1.2zM182.7 213.2l3.4 1-.6 1.1zM184.9 204.2l.9 .8-2.8 2.2zM185.3 208.7l3.5-.6v1.2z"/>
</g>
<g font-size="7">
<text x="23.3" y="28.4">A-A (1:2)</text>
<text x="63.8" y="59.4">A</text>
<text x="210.1" y="72.3">1</text>
<text x="17.3" y="78.1">12</text>
<text x="30.6" y="86.6">11</text>
<text x="47.1" y="88.9">A</text>
<text x="207.2" y="95.2">6</text>
<text x="155.7" y="100.5">7</text>
<text x="204.3" y="111.5">3</text>
<text x="109.3" y="141.7">14</text>
<text x="110.1" y="162.8">13</text>
<text x="154.9" y="163.9">5</text>
<text x="206.6" y="163.4">4</text>
<text x="159.7" y="197.4">9</text>
<text x="195.6" y="193.3">9</text>
<text x="201.8" y="211.1">10</text>
<text x="195.3" y="223.1">8</text>
<text x="156.4" y="235.3">8</text>
<text x="178.3" y="242.1">2</text>
</g>
<g font-size="4.9">
<text x="338.6" y="20.4">Parts List</text>
<text x="296.7" y="27.9">Item</text>
<text x="312.6" y="27.4">Qty</text>
<text x="349.9" y="27.9">Part Number</text>
<text x="300.3" y="34.8">1</text>
<text x="315.4" y="34.8">1</text>
<text x="325.5" y="35">V2 Doorlift Upper Arm Elbow A</text>
<text x="300.2" y="42.5">2</text>
<text x="315.3" y="42.5">1</text>
<text x="325.5" y="42.6">V2 Doorlift Arm Hand</text>
<text x="300.1" y="50.2">3</text>
<text x="315.3" y="50.2">1</text>
<text x="325" y="50.2">15x15 ALTube L: 230</text>
<text x="300.2" y="57.8">4</text>
<text x="315.3" y="57.8">1</text>
<text x="325.4" y="57.9">20x03 Magnet Keepers</text>
<text x="300.1" y="65.5">5</text>
<text x="315.3" y="65.5">1</text>
<text x="325.2" y="65.6">M4x12 FH DIN 7991</text>
<text x="300.2" y="73.2">6</text>
<text x="315.2" y="73.2">4</text>
<text x="325.2" y="73.2">M3 Washer DIN 125</text>
<text x="300.1" y="80.8">7</text>
<text x="315.2" y="80.8">4</text>
<text x="325.2" y="81">M3x10 SH DIN 912</text>
<text x="300.1" y="88.5">8</text>
<text x="315.2" y="88.5">2</text>
<text x="325.3" y="88.6">05x16x5 Bearing 625ZZ</text>
<text x="300.1" y="96.1">9</text>
<text x="315.2" y="96.1">2</text>
<text x="325.3" y="96.3">05x08x1 Precision Shim</text>
<text x="298.6" y="103.8">10</text>
<text x="315.3" y="103.8">1</text>
<text x="325.2" y="104">M4x16 D5 Shoulder Screw</text>
<text x="299" y="111.5">11</text>
<text x="315.2" y="111.5">6</text>
<text x="325.2" y="111.6">M3 Nut DIN 934</text>
<text x="298.7" y="119.1">12</text>
<text x="315.2" y="119.1">2</text>
<text x="325.2" y="119.3">M3x05 SET DIN 913</text>
<text x="298.6" y="126.8">13</text>
<text x="315.3" y="126.8">1</text>
<text x="325.2" y="127">M4 WASHER</text>
<text x="298.6" y="134.5">14</text>
<text x="315.3" y="134.5">1</text>
<text x="325.2" y="134.6">M4 LOCK NUT</text>
<text x="250.6" y="268.1">Design By</text>
<text x="313.1" y="268.3">Part Name</text>
<text x="252" y="273.9">Roy Berntsen</text>
<text x="313.5" y="274.1">V2 Door Arm Upper A</text>
<text x="221.4" y="283.8">REV.</text>
<text x="251.2" y="283.6">Scale</text>
<text x="314.4" y="282.8">Date</text>
<text x="325.6" y="287.8">06/04/2026</text>
<text x="266.4" y="288.3">1:2</text>
</g>
<g font-size="3.5">
<text x="33" y="13.7">1</text>
<text x="83" y="13.7">2</text>
<text x="133" y="13.7">3</text>
<text x="183" y="13.7">4</text>
<text x="233" y="13.7">5</text>
<text x="283" y="13.7">6</text>
<text x="333" y="13.7">7</text>
<text x="383" y="13.7">8</text>
<text x="10.3" y="35.1">A</text>
<text x="405.3" y="35.1">A</text>
<text x="10.3" y="83">B</text>
<text x="405.3" y="83">B</text>
<text x="10.2" y="130.8">C</text>
<text x="405.2" y="130.8">C</text>
<text x="10.2" y="178.6">D</text>
<text x="405.2" y="178.6">D</text>
<text x="10.3" y="226.4">E</text>
<text x="405.3" y="226.4">E</text>
<text x="10.4" y="274.3">F</text>
<text x="405.4" y="274.3">F</text>
<text x="33" y="295.7">1</text>
<text x="83" y="295.7">2</text>
<text x="133" y="295.7">3</text>
<text x="183" y="295.7">4</text>
<text x="233" y="295.7">5</text>
<text x="283" y="295.7">6</text>
<text x="333" y="295.7">7</text>
<text x="383" y="295.7">8</text>
</g>
</svg>
